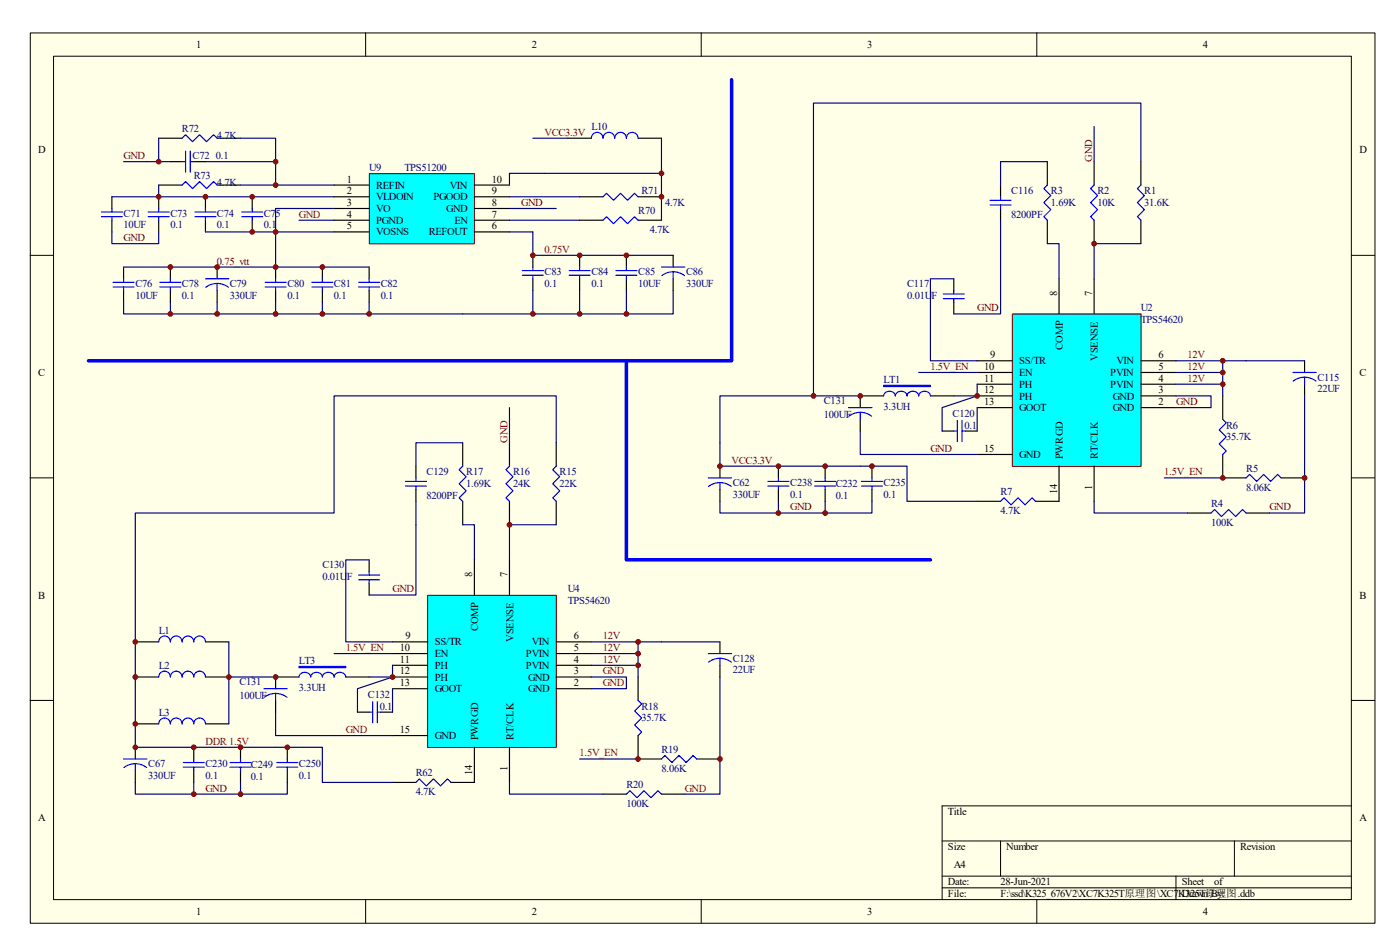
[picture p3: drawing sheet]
<svg xmlns="http://www.w3.org/2000/svg" width="166mm" height="112mm" viewBox="0 0 166 112" stroke-linecap="round" stroke-linejoin="round" font-family="sans-serif">
<path d="M3.5 3.9h159.3v105.3h-159.3z" fill-rule="evenodd" fill="#ffffe8"/>
<g fill="none" stroke="#000" stroke-width=".12">
<path d="M3.6 3.9h159.2v105.3h-159.2zM6.3 6.6h153.7v99.8h-153.7zM43.3 3.9v2.7M83 3.9v2.7M122.7 3.9v2.7M3.6 30.2h2.7M160 30.2h2.7M3.6 56.5h2.7M160 56.5h2.7M3.6 82.8h2.7M111.5 99.5h48.5M118.4 99.5v4.1"/>
<path d="M146.1 99.5v4.1M160 82.8h2.7M160 95.3h-48.5v11.1M43.3 106.4v2.7M83 106.4v2.7M111.5 103.6h48.5M111.5 105h48.5M122.7 106.4v2.7M139.2 103.6v2.8"/>
</g>
<path d="M50.6 70.4h15.3v18h-15.3z" fill-rule="evenodd" fill="#0ff"/>
<path d="M50.6 70.4h15.3v18h-15.3z" fill="none" stroke="#800000" stroke-width=".12"/>
<g fill="none" stroke="#000" stroke-width=".14">
<path d="M49.2 55.1v1.4M49.2 57.9v1.4M54.8 52.4v2.7M54.8 59.3v2.8M60.3 52.4v2.7M60.3 59.3v2.8M65.8 52.4v2.7M65.8 59.3v2.8M16 75.9h2.8M24.3 75.9h2.8M43.7 66.2v1.4M43.7 69v1.4"/>
<path d="M46.5 78.7h4.1M46.5 77.3h4.1M46.5 75.9h4.1M56.2 66.2v4.2M60.3 66.2v4.2M65.8 78.7h4.2M65.8 77.3h4.2M65.8 75.9h4.2M85.2 75.9v1.4M85.2 78.7v1.4M16 80.1h2.8M16 85.6h2.8"/>
<path d="M16 88.4v1.4M16 91.1v1.4M22.9 88.4v1.4M22.9 91.1v1.4M24.3 80.1h2.8M24.3 85.6h2.8M28.5 88.4v1.4M28.5 91.1v1.4M32.6 82.8v1.4M34 88.4v1.4M34 91.1v1.4M35.4 80.1h-2.8v1.3"/>
<path d="M40.9 80.1h2.8M42.3 84.2h1.4M45.1 84.2h1.4M46.5 81.4h4.1M46.5 80.1h4.1M46.5 87h4.1M46.5 92.5h2.7M56.2 88.4v4.1h-2.8M60.3 88.4v4.1M65.8 81.4h4.2M65.8 80.1h4.2M71.4 93.9h2.7"/>
<path d="M75.5 87v2.8h2.8M75.5 80.1v2.7M78.3 93.9h2.8M82.5 89.8h2.7"/>
</g>
<g fill="none" stroke="#00f" stroke-width=".14">
<path d="M48 57.5h2.5M48 56.9h2.5M49.2 56.5v.4M49.2 57.5v.4M54.8 55.1l-.4 .4 .8 .9-.8 .8 .8 .8-.8 .9 .4 .4M60.3 55.1l-.4 .4 .8 .9-.8 .8 .8 .8-.8 .9 .4 .4M65.8 55.1l-.4 .4 .9 .9-.9 .8 .9 .8-.9 .9 .4 .4M18.8 75.9a.69 .69 0 0 1 .7-.7 .69 .69 0 0 1 .7 .7 .69 .69 0 0 1 .7-.7 .69 .69 0 0 1 .7 .7 .69 .69 0 0 1 .6-.7 .69 .69 0 0 1 .7 .7 .69 .69 0 0 1 .7-.7 .69 .69 0 0 1 .7 .7M35.4 78.8h5.5v.2h-5.5zM35.4 78.9h5.5M42.5 68.6h2.4M42.5 68h2.4"/>
<path d="M43.7 67.6v.4M43.7 68.6v.4M83.8 77.3h2.8M85.2 77.8a2.2 2.2 0 0 1 1.4 .5M85.2 77.8a2.2 2.2 0 0 0-1.3 .5M85.2 77.8v.9M14.6 89.8h2.8M16 90.3a2.2 2.2 0 0 1 1.4 .5M16 90.3a2.2 2.2 0 0 0-1.3 .5M16 90.3v.8M18.8 80.1a.69 .69 0 0 1 .7-.7 .69 .69 0 0 1 .7 .7 .69 .69 0 0 1 .7-.7 .69 .69 0 0 1 .7 .7 .69 .69 0 0 1 .6-.7 .69 .69 0 0 1 .7 .7 .69 .69 0 0 1 .7-.7 .69 .69 0 0 1 .7 .7M18.8 85.6a.69 .69 0 0 1 .7-.7 .69 .69 0 0 1 .7 .7 .69 .69 0 0 1 .7-.7 .69 .69 0 0 1 .7 .7 .69 .69 0 0 1 .6-.7 .69 .69 0 0 1 .7 .7 .69 .69 0 0 1 .7-.7 .69 .69 0 0 1 .7 .7"/>
<path d="M21.7 90.7h2.5M21.7 90.2h2.5M22.9 89.8v.4M22.9 90.7v.4M27.2 90.7h2.5M27.2 90.2h2.5M28.5 89.8v.4M28.5 90.7v.4M31.2 81.4h2.8M32.6 82a2.2 2.2 0 0 1 1.4 .5M32.6 82a2.2 2.2 0 0 0-1.3 .5M32.6 82v.8"/>
<path d="M32.8 90.7h2.5M32.8 90.2h2.5M34 89.8v.4M34 90.7v.4M35.4 80.1a.71 .71 0 0 1 .7-.6 .71 .71 0 0 1 .7 .6 .71 .71 0 0 1 .7-.6 .71 .71 0 0 1 .7 .6 .71 .71 0 0 1 .7-.6 .71 .71 0 0 1 .6 .6 .71 .71 0 0 1 .7-.6 .71 .71 0 0 1 .7 .6M43.7 84.2h.4M44.1 83v2.5M44.7 84.2h.4M44.7 83v2.5M49.2 92.5l.4-.4 .9 .8 .8-.8 .8 .8 .9-.8 .4 .4M74.1 93.9l.5-.4 .8 .8 .8-.8 .9 .8 .8-.8 .4 .4M75.5 82.8l.4 .4-.8 .9 .8 .8-.8 .8 .8 .9-.4 .4"/>
<path d="M78.3 89.8l.4-.5 .8 .9 .9-.9 .8 .9 .8-.9 .5 .5"/>
</g>
<g fill="none" stroke="#000080" stroke-width=".14">
<path d="M49.2 59.3v11.1h-5.5M54.8 52.4h-5.6v2.7M16 75.9v12.5h22.2v4.1h8.3M27.1 75.9v9.7M39.5 77.3h7M43.7 66.2h-2.8v9.7h5.6M46.5 78.7v1.4h-2.8M54.8 62.1h1.4v4.1M65.8 62.1h-5.5v4.1M70 78.7h5.5v1.4M70 77.3h5.5M70 75.9h8.3"/>
<path d="M75.5 75.9v2.8M16 92.5v1.4h18v-1.4M22.9 92.5v1.4M27.1 80.1h5.5M28.5 92.5v1.4M39.5 87h7M46.5 80.1l-4.2 1.3v2.8M46.5 81.4v2.8M60.3 92.5v1.4h11.1M68.6 89.8h6.9M70 80.1h4.1v1.3h-4.1M85.2 89.8v4.1h-4.1"/>
</g>
<path d="M119.8 37.1h15.3v18.1h-15.3z" fill-rule="evenodd" fill="#0ff"/>
<path d="M119.8 37.1h15.3v18.1h-15.3z" fill="none" stroke="#800000" stroke-width=".12"/>
<g fill="none" stroke="#000" stroke-width=".14">
<path d="M124 19.1v2.8M129.5 19.1v2.8M135 19.1v2.8M112.9 33v1.4M112.9 35.7v1.4M118.4 21.9v1.4M118.4 24.7v1.3M124 26v2.8M125.4 33v4.1M129.5 26v2.8M129.5 33v4.1M135 26v2.8"/>
<path d="M85.2 55.1v1.4M85.2 57.9v1.4M92.1 55.1v1.4M92.1 57.9v1.4M97.7 55.1v1.4M97.7 57.9v1.4M101.8 49.6v1.4M103.2 55.1v1.4M103.2 57.9v1.4M104.6 46.8h-2.8v1.4M110.1 46.8h2.8M111.5 51h1.4"/>
<path d="M114.3 51h1.4M115.7 48.2h4.1M115.7 46.8h4.1M115.7 45.4h4.1M115.7 44h4.1M115.7 42.7h4.1M115.7 53.7h4.1M115.7 59.3h2.7M125.4 55.1v4.2h-2.8M129.5 55.1v4.2M135 48.2h4.2M135 46.8h4.2"/>
<path d="M135 45.4h4.2M135 44h4.2M135 42.7h4.2M144.7 53.7v2.8h2.8M144.7 46.8v2.8M151.7 56.5h2.7M154.4 42.7v1.3M154.4 45.4v1.4M140.6 60.7h2.8M147.5 60.7h2.8"/>
</g>
<g fill="none" stroke="#00f" stroke-width=".14">
<path d="M111.7 35.3h2.5M111.7 34.8h2.5M112.9 34.4v.4M112.9 35.3v.4M117.2 24.2h2.5M117.2 23.7h2.5M118.4 23.3v.4M118.4 24.2v.5M124 21.9l-.4 .4 .8 .8-.8 .9 .8 .8-.8 .8 .4 .4M129.5 21.9l-.4 .4 .8 .8-.8 .9 .8 .8-.8 .8 .4 .4M135 21.9l-.4 .4 .9 .8-.9 .9 .9 .8-.9 .8 .4 .4M83.8 56.5h2.8"/>
<path d="M85.2 57.1a2.2 2.2 0 0 1 1.4 .4M85.2 57.1a2.2 2.2 0 0 0-1.3 .4M85.2 57.1v.8M90.9 57.5h2.5M90.9 56.9h2.5M92.1 56.5v.4M92.1 57.5v.4M96.4 57.5h2.5M96.4 56.9h2.5M97.7 56.5v.4M97.7 57.5v.4M100.4 48.2h2.8"/>
<path d="M101.8 48.8a2.2 2.2 0 0 1 1.4 .4M101.8 48.8a2.2 2.2 0 0 0-1.3 .4M101.8 48.8v.8M102 57.5h2.5M102 56.9h2.5M103.2 56.5v.4M103.2 57.5v.4M104.6 45.6h5.5v.1h-5.5zM104.6 46.8a.71 .71 0 0 1 .7-.5 .71 .71 0 0 1 .7 .5 .71 .71 0 0 1 .7-.5 .71 .71 0 0 1 .7 .5 .71 .71 0 0 1 .7-.5 .71 .71 0 0 1 .7 .5 .71 .71 0 0 1 .6-.5 .71 .71 0 0 1 .7 .5M104.6 45.6h5.5M112.9 51h.4M113.3 49.7v2.5"/>
<path d="M113.9 51h.4M113.9 49.7v2.5M118.4 59.3l.5-.4 .8 .8 .8-.8 .8 .8 .9-.8 .4 .4M144.7 49.6l.5 .4-.9 .8 .9 .9-.9 .8 .9 .8-.5 .4M147.5 56.5l.4-.4 .9 .8 .8-.8 .8 .8 .8-.8 .5 .4M153 44h2.8M154.4 44.6a2.2 2.2 0 0 1 1.4 .5M154.4 44.6a2.2 2.2 0 0 0-1.3 .5M154.4 44.6v.8M143.4 60.7l.4-.4 .8 .8 .8-.8 .9 .8 .8-.8 .4 .4"/>
</g>
<g fill="none" stroke="#000080" stroke-width=".14">
<path d="M124 19.1h-5.6v2.8M112.9 33h-2.8v9.7h5.6M118.4 26v11.1h-5.5M124 28.8h1.4v4.2M135 28.8h-5.5v4.2M60.3 48.2v4.2M65.8 52.4v-5.6h-26.3v13.9h-23.5v15.2M85.2 52.4v2.7h22.2v4.2h8.3M85.2 59.3v1.4h18v-1.4M92.1 59.3v1.4M96.3 46.8h5.5M97.7 59.3v1.4"/>
<path d="M108.7 44h7M108.7 53.7h7M115.7 45.4v1.4h-2.8M115.7 46.8l-4.2 1.4v2.8M115.7 48.2v2.8M129.5 59.3v1.4h11.1M137.8 56.5h6.9M139.2 45.4h5.5v1.4M139.2 46.8h4.2v1.4h-4.2M139.2 44h5.5M139.2 42.7h8.3M144.7 42.7v2.7"/>
<path d="M154.4 56.5v4.2h-4.1"/>
</g>
<circle cx="46.5" cy="80.1" r=".28" fill="#800000"/>
<circle cx="46.5" cy="80.1" r=".28" fill="none" stroke="#800000" stroke-width=".12"/>
<circle cx="75.5" cy="89.8" r=".28" fill="#800000"/>
<circle cx="75.5" cy="89.8" r=".28" fill="none" stroke="#800000" stroke-width=".12"/>
<circle cx="75.5" cy="78.7" r=".28" fill="#800000"/>
<circle cx="75.5" cy="78.7" r=".28" fill="none" stroke="#800000" stroke-width=".12"/>
<circle cx="75.5" cy="75.9" r=".28" fill="#800000"/>
<circle cx="75.5" cy="75.9" r=".28" fill="none" stroke="#800000" stroke-width=".12"/>
<circle cx="75.5" cy="77.3" r=".28" fill="#800000"/>
<circle cx="75.5" cy="77.3" r=".28" fill="none" stroke="#800000" stroke-width=".12"/>
<circle cx="60.3" cy="62.1" r=".28" fill="#800000"/>
<circle cx="60.3" cy="62.1" r=".28" fill="none" stroke="#800000" stroke-width=".12"/>
<circle cx="32.6" cy="80.1" r=".28" fill="#800000"/>
<circle cx="32.6" cy="80.1" r=".28" fill="none" stroke="#800000" stroke-width=".12"/>
<circle cx="16" cy="75.9" r=".28" fill="#800000"/>
<circle cx="16" cy="75.9" r=".28" fill="none" stroke="#800000" stroke-width=".12"/>
<circle cx="16" cy="80.1" r=".28" fill="#800000"/>
<circle cx="16" cy="80.1" r=".28" fill="none" stroke="#800000" stroke-width=".12"/>
<circle cx="27.1" cy="80.1" r=".28" fill="#800000"/>
<circle cx="27.1" cy="80.1" r=".28" fill="none" stroke="#800000" stroke-width=".12"/>
<circle cx="16" cy="85.6" r=".28" fill="#800000"/>
<circle cx="16" cy="85.6" r=".28" fill="none" stroke="#800000" stroke-width=".12"/>
<circle cx="28.5" cy="88.4" r=".28" fill="#800000"/>
<circle cx="28.5" cy="88.4" r=".28" fill="none" stroke="#800000" stroke-width=".12"/>
<circle cx="22.9" cy="88.4" r=".28" fill="#800000"/>
<circle cx="22.9" cy="88.4" r=".28" fill="none" stroke="#800000" stroke-width=".12"/>
<circle cx="34" cy="88.4" r=".28" fill="#800000"/>
<circle cx="34" cy="88.4" r=".28" fill="none" stroke="#800000" stroke-width=".12"/>
<circle cx="16" cy="88.4" r=".28" fill="#800000"/>
<circle cx="16" cy="88.4" r=".28" fill="none" stroke="#800000" stroke-width=".12"/>
<circle cx="22.9" cy="93.9" r=".28" fill="#800000"/>
<circle cx="22.9" cy="93.9" r=".28" fill="none" stroke="#800000" stroke-width=".12"/>
<circle cx="28.5" cy="93.9" r=".28" fill="#800000"/>
<circle cx="28.5" cy="93.9" r=".28" fill="none" stroke="#800000" stroke-width=".12"/>
<circle cx="115.7" cy="46.8" r=".28" fill="#800000"/>
<circle cx="115.7" cy="46.8" r=".28" fill="none" stroke="#800000" stroke-width=".12"/>
<circle cx="144.7" cy="56.5" r=".28" fill="#800000"/>
<circle cx="144.7" cy="56.5" r=".28" fill="none" stroke="#800000" stroke-width=".12"/>
<circle cx="144.7" cy="45.4" r=".28" fill="#800000"/>
<circle cx="144.7" cy="45.4" r=".28" fill="none" stroke="#800000" stroke-width=".12"/>
<circle cx="144.7" cy="42.7" r=".28" fill="#800000"/>
<circle cx="144.7" cy="42.7" r=".28" fill="none" stroke="#800000" stroke-width=".12"/>
<circle cx="144.7" cy="44" r=".28" fill="#800000"/>
<circle cx="144.7" cy="44" r=".28" fill="none" stroke="#800000" stroke-width=".12"/>
<circle cx="129.5" cy="28.8" r=".28" fill="#800000"/>
<circle cx="129.5" cy="28.8" r=".28" fill="none" stroke="#800000" stroke-width=".12"/>
<circle cx="101.8" cy="46.8" r=".28" fill="#800000"/>
<circle cx="101.8" cy="46.8" r=".28" fill="none" stroke="#800000" stroke-width=".12"/>
<circle cx="97.7" cy="55.1" r=".28" fill="#800000"/>
<circle cx="97.7" cy="55.1" r=".28" fill="none" stroke="#800000" stroke-width=".12"/>
<circle cx="92.1" cy="55.1" r=".28" fill="#800000"/>
<circle cx="92.1" cy="55.1" r=".28" fill="none" stroke="#800000" stroke-width=".12"/>
<circle cx="103.2" cy="55.1" r=".28" fill="#800000"/>
<circle cx="103.2" cy="55.1" r=".28" fill="none" stroke="#800000" stroke-width=".12"/>
<circle cx="85.2" cy="55.1" r=".28" fill="#800000"/>
<circle cx="85.2" cy="55.1" r=".28" fill="none" stroke="#800000" stroke-width=".12"/>
<circle cx="92.1" cy="60.7" r=".28" fill="#800000"/>
<circle cx="92.1" cy="60.7" r=".28" fill="none" stroke="#800000" stroke-width=".12"/>
<circle cx="97.7" cy="60.7" r=".28" fill="#800000"/>
<circle cx="97.7" cy="60.7" r=".28" fill="none" stroke="#800000" stroke-width=".12"/>
<path d="M28.5 16.3h4.1v5.6h6.9M129.5 15v4.1M135 19.1v-6.9h-38.7v30.5M28.5 21.9h4.1" fill="none" stroke="#000080" stroke-width=".14"/>
<path d="M18.8 16.3h2.8M20.2 19.1h1.4M22.9 19.1h1.4M25.7 16.3h2.8M18.8 21.9h2.8M25.7 21.9h2.8" fill="none" stroke="#000" stroke-width=".14"/>
<path d="M21.6 16.3l.4-.4 .8 .9 .8-.9 .9 .9 .8-.9 .4 .4M21.6 19.1h.4M22 17.9v2.5M22.5 19.1h.4M22.5 17.9v2.5M21.6 21.9l.4-.4 .8 .8 .8-.8 .9 .8 .8-.8 .4 .4" fill="none" stroke="#00f" stroke-width=".14"/>
<circle cx="32.6" cy="21.9" r=".28" fill="#800000"/>
<circle cx="32.6" cy="21.9" r=".28" fill="none" stroke="#800000" stroke-width=".12"/>
<path d="M24.3 19.1h8.3" fill="none" stroke="#000080" stroke-width=".14"/>
<circle cx="32.6" cy="19.1" r=".28" fill="#800000"/>
<circle cx="32.6" cy="19.1" r=".28" fill="none" stroke="#800000" stroke-width=".12"/>
<path d="M17.4 19.1h1.4M18.8 16.3v2.8h1.4" fill="none" stroke="#000080" stroke-width=".14"/>
<circle cx="18.8" cy="19.1" r=".28" fill="#800000"/>
<circle cx="18.8" cy="19.1" r=".28" fill="none" stroke="#800000" stroke-width=".12"/>
<path d="M14.6 19.1h2.8M13.2 23.3h5.6M18.8 21.9v1.4h20.7" fill="none" stroke="#000080" stroke-width=".14"/>
<path d="M13.2 23.3v1.4M13.2 26v1.4M18.8 23.3v1.4M18.8 26v1.4" fill="none" stroke="#000" stroke-width=".14"/>
<path d="M12 25.1h2.5M12 25.6h2.5M13.2 24.7v.4M13.2 25.6v.4M17.5 25.1h2.5M17.5 25.6h2.5M18.8 24.7v.4M18.8 25.6v.4" fill="none" stroke="#00f" stroke-width=".14"/>
<circle cx="18.8" cy="23.3" r=".28" fill="#800000"/>
<circle cx="18.8" cy="23.3" r=".28" fill="none" stroke="#800000" stroke-width=".12"/>
<path d="M13.2 27.4v1.4h5.6v-1.4M35.4 26h4.1M39.5 24.7h-6.9v2.7h6.9" fill="none" stroke="#000080" stroke-width=".14"/>
<path d="M24.3 23.3v1.4M24.3 26v1.4M29.9 23.3v1.4M29.9 26v1.4" fill="none" stroke="#000" stroke-width=".14"/>
<path d="M23.1 25.6h2.5M23.1 25.1h2.5M24.3 24.7v.4M24.3 25.6v.4M28.6 25.6h2.5M28.6 25.1h2.5M29.9 24.7v.4M29.9 25.6v.4" fill="none" stroke="#00f" stroke-width=".14"/>
<circle cx="24.3" cy="23.3" r=".28" fill="#800000"/>
<circle cx="24.3" cy="23.3" r=".28" fill="none" stroke="#800000" stroke-width=".12"/>
<circle cx="29.9" cy="23.3" r=".28" fill="#800000"/>
<circle cx="29.9" cy="23.3" r=".28" fill="none" stroke="#800000" stroke-width=".12"/>
<path d="M24.3 27.4h8.3" fill="none" stroke="#000080" stroke-width=".14"/>
<circle cx="29.9" cy="27.4" r=".28" fill="#800000"/>
<circle cx="29.9" cy="27.4" r=".28" fill="none" stroke="#800000" stroke-width=".12"/>
<path d="M14.6 31.6v1.4M14.6 34.4v1.3M20.2 31.6v1.4M20.2 34.4v1.3M25.7 31.6v1.4M25.7 34.4v1.3M32.6 31.6v1.4M32.6 34.4v1.3M38.2 31.6v1.4M38.2 34.4v1.3M43.7 31.6v1.4M43.7 34.4v1.3" fill="none" stroke="#000" stroke-width=".14"/>
<g fill="none" stroke="#00f" stroke-width=".14">
<path d="M13.4 33.9h2.5M13.4 33.4h2.5M14.6 33v.4M14.6 33.9v.5M18.9 33.9h2.5M18.9 33.4h2.5M20.2 33v.4M20.2 33.9v.5M24.3 33h2.8M25.7 33.5a2.2 2.2 0 0 1 1.4 .5M25.7 33.5a2.2 2.2 0 0 0-1.3 .5M25.7 33.5v.9"/>
<path d="M31.4 33.9h2.5M31.4 33.4h2.5M32.6 33v.4M32.6 33.9v.5M36.9 33.9h2.5M36.9 33.4h2.5M38.2 33v.4M38.2 33.9v.5M42.5 33.9h2.4M42.5 33.4h2.4M43.7 33v.4M43.7 33.9v.5"/>
</g>
<path d="M14.6 31.6h29.1" fill="none" stroke="#000080" stroke-width=".14"/>
<circle cx="20.2" cy="31.6" r=".28" fill="#800000"/>
<circle cx="20.2" cy="31.6" r=".28" fill="none" stroke="#800000" stroke-width=".12"/>
<circle cx="25.7" cy="31.6" r=".28" fill="#800000"/>
<circle cx="25.7" cy="31.6" r=".28" fill="none" stroke="#800000" stroke-width=".12"/>
<circle cx="38.2" cy="31.6" r=".28" fill="#800000"/>
<circle cx="38.2" cy="31.6" r=".28" fill="none" stroke="#800000" stroke-width=".12"/>
<path d="M14.6 35.7v1.4h29.1v-1.4M38.2 35.7v1.4" fill="none" stroke="#000080" stroke-width=".14"/>
<circle cx="38.2" cy="37.1" r=".28" fill="#800000"/>
<circle cx="38.2" cy="37.1" r=".28" fill="none" stroke="#800000" stroke-width=".12"/>
<path d="M32.6 35.7v1.4" fill="none" stroke="#000080" stroke-width=".14"/>
<circle cx="32.6" cy="37.1" r=".28" fill="#800000"/>
<circle cx="32.6" cy="37.1" r=".28" fill="none" stroke="#800000" stroke-width=".12"/>
<path d="M25.7 35.7v1.4" fill="none" stroke="#000080" stroke-width=".14"/>
<circle cx="25.7" cy="37.1" r=".28" fill="#800000"/>
<circle cx="25.7" cy="37.1" r=".28" fill="none" stroke="#800000" stroke-width=".12"/>
<path d="M20.2 35.7v1.4" fill="none" stroke="#000080" stroke-width=".14"/>
<circle cx="20.2" cy="37.1" r=".28" fill="#800000"/>
<circle cx="20.2" cy="37.1" r=".28" fill="none" stroke="#800000" stroke-width=".12"/>
<path d="M32.6 27.4v4.2" fill="none" stroke="#000080" stroke-width=".14"/>
<circle cx="32.6" cy="27.4" r=".28" fill="#800000"/>
<circle cx="32.6" cy="27.4" r=".28" fill="none" stroke="#800000" stroke-width=".12"/>
<circle cx="32.6" cy="31.6" r=".28" fill="#800000"/>
<circle cx="32.6" cy="31.6" r=".28" fill="none" stroke="#800000" stroke-width=".12"/>
<g fill="none" stroke="#000" stroke-width=".14">
<path d="M67.2 16.3h2.8M75.5 16.3h2.8M63.1 30.2v1.4M63.1 33v1.4M68.6 23.3h2.8M68.6 26h2.8M68.6 30.2v1.4M68.6 33v1.4M74.1 30.2v1.4M74.1 33v1.4M75.5 23.3h2.8M75.5 26h2.8"/>
<path d="M79.7 30.2v1.4M79.7 33v1.4"/>
</g>
<g fill="none" stroke="#00f" stroke-width=".14">
<path d="M70 16.3a.69 .69 0 0 1 .7-.6 .69 .69 0 0 1 .7 .6 .69 .69 0 0 1 .7-.6 .69 .69 0 0 1 .7 .6M72.8 16.3a.69 .69 0 0 1 .7-.6 .69 .69 0 0 1 .7 .6 .69 .69 0 0 1 .6-.6 .69 .69 0 0 1 .7 .6M61.8 32.6h2.5M61.8 32h2.5M63.1 31.6v.4M63.1 32.6v.4M67.4 32.6h2.5M67.4 32h2.5M68.6 31.6v.4M68.6 32.6v.4M71.4 23.3l.4-.4 .8 .8 .9-.8 .8 .8 .8-.8 .4 .4M71.4 26l.4-.4 .8 .9 .9-.9 .8 .9 .8-.9 .4 .4"/>
<path d="M72.9 32.6h2.5M72.9 32h2.5M74.1 31.6v.4M74.1 32.6v.4M78.3 31.6h2.8M79.7 32.1a2.2 2.2 0 0 1 1.3 .5M79.7 32.1a2.2 2.2 0 0 0-1.4 .5M79.7 32.1v.9"/>
</g>
<path d="M63.1 16.3h4.1M43.7 37.1h11.1M60.3 21.9v-1.4h18v5.5M60.3 27.4h2.8v2.8h16.6M60.3 23.3h8.3M60.3 26h8.3M60.3 24.7h5.5M63.1 34.4v2.7h16.6v-2.7M68.6 34.4v2.7M74.1 34.4v2.7" fill="none" stroke="#000080" stroke-width=".14"/>
<circle cx="43.7" cy="37.1" r=".28" fill="#800000"/>
<circle cx="43.7" cy="37.1" r=".28" fill="none" stroke="#800000" stroke-width=".12"/>
<path d="M78.3 75.9h6.9M32.6 84.2v2.8h6.9M85.2 80.1v9.7" fill="none" stroke="#000080" stroke-width=".14"/>
<circle cx="85.2" cy="89.8" r=".28" fill="#800000"/>
<circle cx="85.2" cy="89.8" r=".28" fill="none" stroke="#800000" stroke-width=".12"/>
<path d="M147.5 42.7h6.9M154.4 46.8v9.7" fill="none" stroke="#000080" stroke-width=".14"/>
<circle cx="154.4" cy="56.5" r=".28" fill="#800000"/>
<circle cx="154.4" cy="56.5" r=".28" fill="none" stroke="#800000" stroke-width=".12"/>
<path d="M96.3 42.7v4.1h-11.1v5.6M101.8 51v2.7h6.9" fill="none" stroke="#000080" stroke-width=".14"/>
<circle cx="96.3" cy="46.8" r=".28" fill="#800000"/>
<circle cx="96.3" cy="46.8" r=".28" fill="none" stroke="#800000" stroke-width=".12"/>
<path d="M43.7 20.5h12.5v8.3h-12.5z" fill-rule="evenodd" fill="#0ff"/>
<path d="M43.7 20.5h12.5v8.3h-12.5z" fill="none" stroke="#800000" stroke-width=".12"/>
<path d="M39.5 21.9h4.2M39.5 23.3h4.2M39.5 24.7h4.2M39.5 26h4.2M39.5 27.4h4.2M56.2 21.9h4.1M56.2 23.3h4.1M56.2 24.7h4.1M56.2 26h4.1M56.2 27.4h4.1" fill="none" stroke="#000" stroke-width=".14"/>
<circle cx="78.3" cy="23.3" r=".28" fill="#800000"/>
<circle cx="78.3" cy="23.3" r=".28" fill="none" stroke="#800000" stroke-width=".12"/>
<circle cx="63.1" cy="30.2" r=".28" fill="#800000"/>
<circle cx="63.1" cy="30.2" r=".28" fill="none" stroke="#800000" stroke-width=".12"/>
<circle cx="68.6" cy="30.2" r=".28" fill="#800000"/>
<circle cx="68.6" cy="30.2" r=".28" fill="none" stroke="#800000" stroke-width=".12"/>
<circle cx="74.1" cy="30.2" r=".28" fill="#800000"/>
<circle cx="74.1" cy="30.2" r=".28" fill="none" stroke="#800000" stroke-width=".12"/>
<circle cx="74.1" cy="37.1" r=".28" fill="#800000"/>
<circle cx="74.1" cy="37.1" r=".28" fill="none" stroke="#800000" stroke-width=".12"/>
<circle cx="68.6" cy="37.1" r=".28" fill="#800000"/>
<circle cx="68.6" cy="37.1" r=".28" fill="none" stroke="#800000" stroke-width=".12"/>
<path d="M54.8 37.1h8.3" fill="none" stroke="#000080" stroke-width=".14"/>
<circle cx="63.1" cy="37.1" r=".28" fill="#800000"/>
<circle cx="63.1" cy="37.1" r=".28" fill="none" stroke="#800000" stroke-width=".12"/>
<path d="M78.3 16.3v4.2" fill="none" stroke="#000080" stroke-width=".14"/>
<circle cx="78.3" cy="20.5" r=".28" fill="#800000"/>
<circle cx="78.3" cy="20.5" r=".28" fill="none" stroke="#800000" stroke-width=".12"/>
<path d="M86.6 9.4v33.3h-76.1M74.1 42.7v23.5h36" fill="none" stroke="#00f" stroke-width=".42"/>
<g font-size="1.3">
<text x="23.2" y="5.7">1</text>
<text x="62.9" y="5.7">2</text>
<text x="102.6" y="5.7">3</text>
<text x="142.4" y="5.7">4</text>
<text x="4.5" y="18.1">D</text>
<text x="41.1" y="21.6">1</text>
<text x="41.1" y="23">2</text>
<text x="44.5" y="22.3">REFIN</text>
<text x="44.5" y="23.7">VLDOIN</text>
<text x="51.3" y="23.7">PGOOD</text>
<text x="53.2" y="22.3">VIN</text>
<text x="58.2" y="23">9</text>
<text x="58.2" y="21.6">10</text>
<text x="160.9" y="18.1">D</text>
<text x="41.1" y="24.4">3</text>
<text x="41.1" y="25.7">4</text>
<text x="41.1" y="27.1">5</text>
<text x="44.5" y="25.1">VO</text>
<text x="44.5" y="26.5">PGND</text>
<text x="44.5" y="27.8">VOSNS</text>
<text x="50.7" y="27.8">REFOUT</text>
<text x="52.8" y="25.1">GND</text>
<text x="53.8" y="26.5">EN</text>
<text x="58.2" y="27.1">6</text>
<text x="58.2" y="25.7">7</text>
<text x="58.2" y="24.4">8</text>
<text x="125.1" y="35.1" transform="rotate(-90 125.1 35.1)">8</text>
<text x="129.3" y="35.1" transform="rotate(-90 129.3 35.1)">7</text>
<text x="125.8" y="41.4" transform="rotate(-90 125.8 41.4)">COMP</text>
<text x="4.5" y="44.5">C</text>
<text x="116.5" y="43.8">10</text>
<text x="116.5" y="45.1">11</text>
<text x="116.5" y="46.5">12</text>
<text x="116.5" y="47.9">13</text>
<text x="117.2" y="42.4">9</text>
<text x="120.6" y="43.1">SS/TR</text>
<text x="120.6" y="44.5">EN</text>
<text x="120.6" y="45.8">PH</text>
<text x="120.6" y="47.2">PH</text>
<text x="130" y="42.7" transform="rotate(-90 130 42.7)">VSENSE</text>
<text x="131.4" y="45.8">PVIN</text>
<text x="131.4" y="44.5">PVIN</text>
<text x="131.7" y="47.2">GND</text>
<text x="132.2" y="43.1">VIN</text>
<text x="137.1" y="47.9">2</text>
<text x="137.1" y="46.5">3</text>
<text x="137.1" y="45.1">4</text>
<text x="137.1" y="43.8">5</text>
<text x="137.1" y="42.4">6</text>
<text x="160.9" y="44.5">C</text>
<text x="116.5" y="53.5">15</text>
<text x="120.6" y="48.6">GOOT</text>
<text x="131.7" y="48.6">GND</text>
<text x="120.6" y="54.1">GND</text>
<text x="125.1" y="58.5" transform="rotate(-90 125.1 58.5)">14</text>
<text x="125.8" y="54.3" transform="rotate(-90 125.8 54.3)">PWRGD</text>
<text x="129.3" y="57.9" transform="rotate(-90 129.3 57.9)">1</text>
<text x="130" y="54.3" transform="rotate(-90 130 54.3)">RT/CLK</text>
<text x="4.5" y="70.8">B</text>
<text x="55.9" y="68.3" transform="rotate(-90 55.9 68.3)">8</text>
<text x="60.1" y="68.3" transform="rotate(-90 60.1 68.3)">7</text>
<text x="160.9" y="70.8">B</text>
<text x="47.3" y="77">10</text>
<text x="48" y="75.6">9</text>
<text x="51.5" y="76.3">SS/TR</text>
<text x="51.5" y="77.7">EN</text>
<text x="56.6" y="74.7" transform="rotate(-90 56.6 74.7)">COMP</text>
<text x="60.8" y="75.9" transform="rotate(-90 60.8 75.9)">VSENSE</text>
<text x="62.3" y="77.7">PVIN</text>
<text x="62.9" y="76.3">VIN</text>
<text x="67.9" y="77">5</text>
<text x="67.9" y="75.6">6</text>
<text x="47.3" y="78.4">11</text>
<text x="47.3" y="79.8">12</text>
<text x="47.3" y="81.2">13</text>
<text x="51.5" y="79.1">PH</text>
<text x="51.5" y="80.5">PH</text>
<text x="51.5" y="81.9">GOOT</text>
<text x="62.3" y="79.1">PVIN</text>
<text x="62.5" y="81.9">GND</text>
<text x="62.5" y="80.5">GND</text>
<text x="67.9" y="81.2">2</text>
<text x="67.9" y="79.8">3</text>
<text x="67.9" y="78.4">4</text>
<text x="47.3" y="86.7">15</text>
<text x="51.5" y="87.4">GND</text>
<text x="56.6" y="87.5" transform="rotate(-90 56.6 87.5)">PWRGD</text>
<text x="60.8" y="87.5" transform="rotate(-90 60.8 87.5)">RT/CLK</text>
<text x="55.9" y="91.7" transform="rotate(-90 55.9 91.7)">14</text>
<text x="60.1" y="91.1" transform="rotate(-90 60.1 91.1)">1</text>
<text x="4.5" y="97.1">A</text>
<text x="112.2" y="96.4">Title</text>
<text x="112.2" y="100.5">Size</text>
<text x="119.1" y="100.5">Number</text>
<text x="146.8" y="100.5">Revision</text>
<text x="160.9" y="97.1">A</text>
<text x="112.2" y="104.7">Date:</text>
<text x="112.2" y="106.1">File:</text>
<text x="112.9" y="102.6">A4</text>
<text x="118.4" y="104.7">28-Jun-2021</text>
<text x="118.4" y="106.1">F:\ssd\K325_676V2\XC7K325T原理图\XC7</text>
<text x="139.5" y="106.1">KD3r2a5wn By:</text>
<text x="139.9" y="104.7">Sheet</text>
<text x="142" y="106.1">T原理图.ddb</text>
<text x="143.7" y="104.7">of</text>
<text x="23.2" y="108.2">1</text>
<text x="62.9" y="108.2">2</text>
<text x="102.6" y="108.2">3</text>
<text x="142.4" y="108.2">4</text>
</g>
<g font-size="1.3" fill="#000080">
<text x="21.5" y="15.7">R72</text>
<text x="25.7" y="16.5">4.7K</text>
<text x="70" y="15.4">L10</text>
<text x="22.8" y="18.8">C72</text>
<text x="22.9" y="21.2">R73</text>
<text x="25.6" y="18.8">0.1</text>
<text x="25.7" y="22">4.7K</text>
<text x="43.7" y="20.2">U9</text>
<text x="47.9" y="20.2">TPS51200</text>
<text x="75.9" y="23">R71</text>
<text x="119.7" y="23">C116</text>
<text x="124.4" y="23">R3</text>
<text x="129.9" y="23">R2</text>
<text x="135.5" y="23">R1</text>
<text x="14.6" y="25.6">C71</text>
<text x="14.6" y="27">10UF</text>
<text x="20.2" y="25.6">C73</text>
<text x="20.2" y="27">0.1</text>
<text x="25.7" y="25.6">C74</text>
<text x="25.7" y="27">0.1</text>
<text x="31.2" y="25.6">C7</text>
<text x="31.2" y="27">0.1</text>
<text x="32.6" y="25.6">5</text>
<text x="75.6" y="25.4">R70</text>
<text x="76.9" y="27.6">4.7K</text>
<text x="78.7" y="24.4">4.7K</text>
<text x="119.7" y="25.7">8200PF</text>
<text x="124.4" y="24.4">1.69K</text>
<text x="129.9" y="24.4">10K</text>
<text x="135.5" y="24.4">31.6K</text>
<text x="16" y="33.9">C76</text>
<text x="16" y="35.3">10UF</text>
<text x="21.5" y="33.9">C78</text>
<text x="21.5" y="35.3">0.1</text>
<text x="27.2" y="33.9">C79</text>
<text x="27.2" y="35.3">330UF</text>
<text x="34" y="33.9">C80</text>
<text x="34" y="35.3">0.1</text>
<text x="39.5" y="33.9">C81</text>
<text x="39.5" y="35.3">0.1</text>
<text x="45.1" y="33.9">C82</text>
<text x="45.1" y="35.3">0.1</text>
<text x="64.5" y="32.6">C83</text>
<text x="64.5" y="33.9">0.1</text>
<text x="70" y="32.6">C84</text>
<text x="70" y="33.9">0.1</text>
<text x="75.6" y="32.6">C85</text>
<text x="75.6" y="33.9">10UF</text>
<text x="81.2" y="32.6">C86</text>
<text x="81.2" y="33.9">330UF</text>
<text x="107.4" y="33.9">C117</text>
<text x="107.4" y="35.3">0.01U</text>
<text x="110.3" y="35.3">F</text>
<text x="135" y="36.8">U2</text>
<text x="135" y="38.2">TPS54620</text>
<text x="97.5" y="47.8">C131</text>
<text x="104.6" y="45.3">LT1</text>
<text x="155.9" y="45">C115</text>
<text x="155.9" y="46.4">22UF</text>
<text x="97.5" y="49.4">100UF</text>
<text x="104.6" y="48.5">3.3UH</text>
<text x="112.8" y="49.3">C120</text>
<text x="114.2" y="50.7">0.1</text>
<text x="145.1" y="50.7">R6</text>
<text x="145.1" y="52.1">35.7K</text>
<text x="50.5" y="56.2">C129</text>
<text x="50.5" y="59">8200PF</text>
<text x="55.2" y="56.2">R17</text>
<text x="55.2" y="57.6">1.69K</text>
<text x="60.7" y="56.2">R16</text>
<text x="60.7" y="57.6">24K</text>
<text x="66.2" y="56.2">R15</text>
<text x="66.2" y="57.6">22K</text>
<text x="86.7" y="57.5">C62</text>
<text x="86.7" y="58.8">330UF</text>
<text x="93.5" y="57.5">C238</text>
<text x="93.5" y="58.8">0.1</text>
<text x="98.9" y="57.6">C232</text>
<text x="98.9" y="59">0.1</text>
<text x="104.6" y="57.5">C235</text>
<text x="104.6" y="58.8">0.1</text>
<text x="118.4" y="58.6">R7</text>
<text x="143.4" y="60">R4</text>
<text x="147.5" y="55.8">R5</text>
<text x="147.5" y="58">8.06K</text>
<text x="118.4" y="60.8">4.7K</text>
<text x="143.4" y="62.2">100K</text>
<text x="38.2" y="67.2">C130</text>
<text x="38.2" y="68.5">0.01U</text>
<text x="41.1" y="68.5">F</text>
<text x="67.2" y="70.1">U4</text>
<text x="67.2" y="71.5">TPS54620</text>
<text x="18.8" y="74.9">L1</text>
<text x="18.8" y="79.1">L2</text>
<text x="28.4" y="81">C131</text>
<text x="28.4" y="82.7">100UF</text>
<text x="35.4" y="78.5">LT3</text>
<text x="35.4" y="81.7">3.3UH</text>
<text x="43.5" y="82.6">C132</text>
<text x="44.9" y="83.9">0.1</text>
<text x="75.9" y="83.9">R18</text>
<text x="86.7" y="78.2">C128</text>
<text x="86.7" y="79.6">22UF</text>
<text x="18.8" y="84.6">L3</text>
<text x="75.9" y="85.3">35.7K</text>
<text x="78.3" y="89.1">R19</text>
<text x="17.6" y="90.7">C67</text>
<text x="17.6" y="92.1">330UF</text>
<text x="24.3" y="90.7">C230</text>
<text x="24.3" y="92.1">0.1</text>
<text x="29.7" y="90.8">C249</text>
<text x="29.7" y="92.2">0.1</text>
<text x="35.4" y="90.7">C250</text>
<text x="35.4" y="92.1">0.1</text>
<text x="49.2" y="91.8">R62</text>
<text x="49.2" y="94">4.7K</text>
<text x="74.2" y="93.2">R20</text>
<text x="74.2" y="95.4">100K</text>
<text x="78.3" y="91.3">8.06K</text>
</g>
<g font-size="1.3" fill="#800000">
<text x="64.5" y="16">VCC3.3V</text>
<text x="14.6" y="18.8">GND</text>
<text x="129.3" y="19.1" transform="rotate(-90 129.3 19.1)">GND</text>
<text x="14.6" y="28.5">GND</text>
<text x="35.4" y="25.7">GND</text>
<text x="61.7" y="24.4">GND</text>
<text x="64.5" y="29.9">0.75V</text>
<text x="25.7" y="31.3">0.75_vtt</text>
<text x="115.7" y="36.8">GND</text>
<text x="110.1" y="43.8">1.5V_EN</text>
<text x="139.2" y="47.9">GND</text>
<text x="140.6" y="42.4">12V</text>
<text x="140.6" y="43.8">12V</text>
<text x="140.6" y="45.1">12V</text>
<text x="60.1" y="52.4" transform="rotate(-90 60.1 52.4)">GND</text>
<text x="110.1" y="53.5">GND</text>
<text x="86.6" y="54.9">VCC3.3V</text>
<text x="137.8" y="56.2">1.5V_EN</text>
<text x="93.5" y="60.4">GND</text>
<text x="150.3" y="60.4">GND</text>
<text x="46.5" y="70.1">GND</text>
<text x="40.9" y="77">1.5V_EN</text>
<text x="71.4" y="75.6">12V</text>
<text x="71.4" y="77">12V</text>
<text x="71.4" y="81.2">GND</text>
<text x="71.4" y="78.4">12V</text>
<text x="71.4" y="79.8">GND</text>
<text x="24.3" y="88.1">DDR 1.5V</text>
<text x="40.9" y="86.7">GND</text>
<text x="68.6" y="89.5">1.5V_EN</text>
<text x="24.3" y="93.6">GND</text>
<text x="81.1" y="93.6">GND</text>
</g>
</svg>
